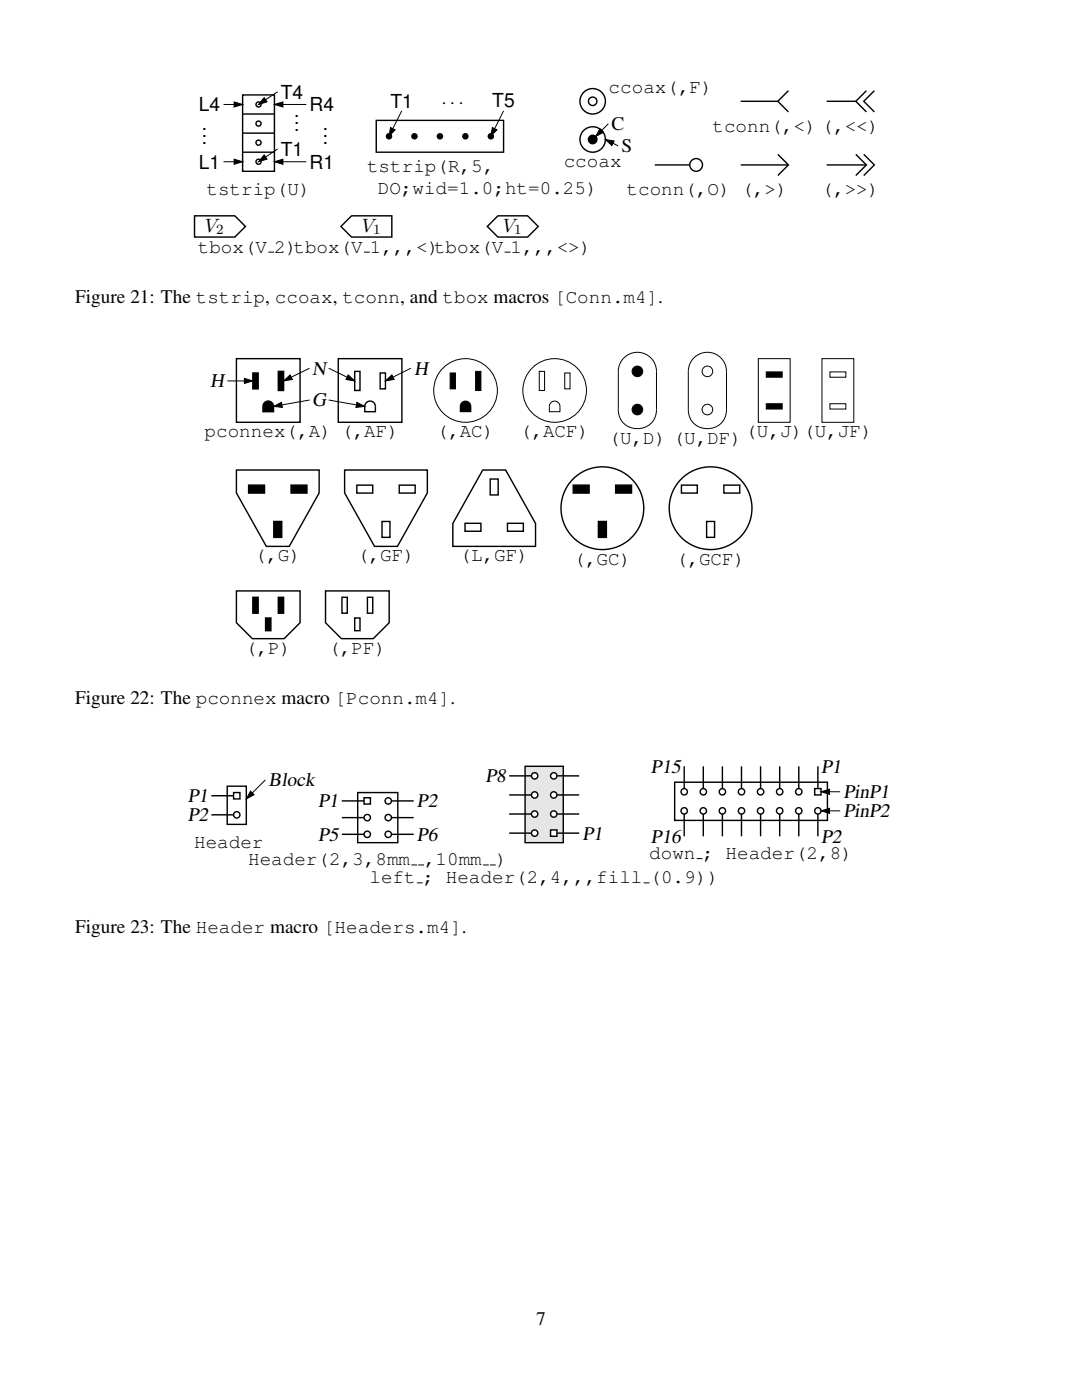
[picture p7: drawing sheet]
<svg xmlns="http://www.w3.org/2000/svg" width="216mm" height="279mm" viewBox="0 0 216 279" stroke-linecap="round" stroke-linejoin="round" font-family="sans-serif">
<path d="M48.4 18.9h6.4v15.3h-6.4zM48.4 30.4h6.4M48.4 26.6h6.4M48.4 22.8h6.4" fill="none" stroke="#000" stroke-width=".28"/>
<circle cx="51.6" cy="32.3" r=".51" fill="#fff"/>
<circle cx="51.6" cy="32.3" r=".51" fill="none" stroke="#000" stroke-width=".28"/>
<circle cx="51.6" cy="28.5" r=".51" fill="#fff"/>
<circle cx="51.6" cy="28.5" r=".51" fill="none" stroke="#000" stroke-width=".28"/>
<circle cx="51.6" cy="24.7" r=".51" fill="#fff"/>
<circle cx="51.6" cy="24.7" r=".51" fill="none" stroke="#000" stroke-width=".28"/>
<circle cx="51.6" cy="20.9" r=".51" fill="#fff"/>
<circle cx="51.6" cy="20.9" r=".51" fill="none" stroke="#000" stroke-width=".28"/>
<path d="M52.7 19.5l.6 .8-1.7 .6zM46.7 31.8l1.7 .5-1.7 .5zM46.7 20.3l1.7 .6-1.7 .5zM52.7 30.9l.6 .9-1.7 .5zM54.8 32.3l1.7-.5v1zM54.8 20.9l1.7-.6v1.1z" fill="#000"/>
<path d="M52.7 19.5l.6 .8-1.7 .6zM55.4 18.3l-3.6 2.4M44.6 32.3h3.6M44.6 20.9h3.6M46.7 31.8l1.7 .5-1.7 .5zM46.7 20.3l1.7 .6-1.7 .5zM52.7 30.9l.6 .9-1.7 .5zM54.8 32.3l1.7-.5v1zM54.8 20.9l1.7-.6v1.1zM55 32.3h6.1M55 20.9h6.1M55.4 29.7l-3.6 2.4" fill="none" stroke="#000" stroke-width=".2"/>
<path d="M75.1 24h25.4v6.4h-25.4z" fill="#fff"/>
<g fill="none" stroke="#000" stroke-width=".28">
<path d="M75.1 24h25.4v6.4h-25.4z"/>
<circle cx="77.6" cy="27.2" r=".51"/>
<circle cx="82.7" cy="27.2" r=".51"/>
<circle cx="87.8" cy="27.2" r=".51"/>
<circle cx="92.9" cy="27.2" r=".51"/>
<circle cx="97.9" cy="27.2" r=".51"/>
<circle cx="118.3" cy="27.8" r="2.54"/>
<circle cx="118.3" cy="20.2" r="2.54"/>
<circle cx="118.3" cy="27.8" r=".85"/>
</g>
<g fill="#000">
<path d="M77.9 25.5l.9 .4-1.2 1.3zM98.2 25.5l1 .4-1.3 1.3zM119.7 25.7l.7 .7-1.5 .8zM120.8 27.8l1.7 .3-.4 .9z"/>
<circle cx="77.6" cy="27.2" r=".51"/>
<circle cx="82.7" cy="27.2" r=".51"/>
<circle cx="87.8" cy="27.2" r=".51"/>
<circle cx="92.9" cy="27.2" r=".51"/>
<circle cx="97.9" cy="27.2" r=".51"/>
<circle cx="118.3" cy="27.8" r=".85"/>
</g>
<path d="M77.9 25.5l.9 .4-1.2 1.3zM80.2 22.1l-2.5 4.9M98.2 25.5l1 .4-1.3 1.3zM100.5 22.1l-2.4 4.9M119.7 25.7l.7 .7-1.5 .8zM120.8 27.8l1.7 .3-.4 .9zM121.2 28.1l2.1 1M121.4 24.7l-2.2 2.2" fill="none" stroke="#000" stroke-width=".2"/>
<circle cx="118.3" cy="20.2" r=".85" fill="#fff"/>
<g fill="none" stroke="#000" stroke-width=".28">
<path d="M157.3 18.1l-2.1 2.1 2.1 2.1M172.9 18.1l-2.1 2.1 2.1 2.1M174.5 18.1l-2.2 2.1 2.2 2.1M130.7 32.9h6.9M147.8 32.9h9.5M147.8 20.2h7.4M155.2 30.8l2.1 2.1-2.1 2.1M164.9 32.9h8M164.9 20.2h5.9M170.8 30.8l2.1 2.1-2.1 2.1M172.3 30.8l2.2 2.1-2.2 2.1M38.8 43.1h8.1l2.1 2.1-2.1 2.1h-8.1z"/>
<path d="M68 45.2l2.1-2.1h8.1v4.2h-8.1zM97.2 45.2l2.2-2.1h5.9l2.1 2.1-2.1 2.1h-5.9zM47.2 71.6h12.7v12.7h-12.7zM50.5 74.4h1v3.2h-1zM55.5 74.1h1.1v3.8h-1.1zM67.5 71.6h12.7v12.7h-12.7zM70.8 74.1h1v3.8h-1zM75.9 74.4h1v3.2h-1zM47.2 93.8h16.5v4.6l-6 10.6h-4.6l-5.9-10.6zM49.6 96.8h3.2v1.6h-3.2zM52.7 80.5a1.06 1.06 0 0 1 1.2-.4 1.06 1.06 0 0 1 .7 1v1.1h-2.1v-1.1zM58.1 96.8h3.1v1.6h-3.1z"/>
<path d="M68.8 93.8h16.5v4.6l-6 10.6h-4.6l-5.9-10.6zM71.2 96.8h3.2v1.6h-3.2zM73.2 80.2a1.06 1.06 0 0 1 1.1 0 1.06 1.06 0 0 1 .6 .9v1.1h-2.1v-1.4zM79.7 96.8h3.1v1.6h-3.1zM96.3 93.8h4.6l6 10.7v4.5h-16.5v-4.5zM97.8 95.6h1.6v3.2h-1.6zM114.4 96.8h3.2v1.6h-3.2zM122.8 96.8h3.2v1.6h-3.2zM136 96.8h3.1v1.6h-3.1zM144.4 96.8h3.2v1.6h-3.2zM47.2 117.9h12.7v6.4l-3.2 3.2h-6.4l-3.1-3.2zM50.5 119.2h1v3.2h-1z"/>
<path d="M54.6 104.1h1.6v3.1h-1.6zM55.5 119.2h1.1v3.2h-1.1zM65 117.9h12.7v6.4l-3.2 3.2h-6.4l-3.1-3.2zM68.2 119.2h1.1v3.2h-1.1zM73.3 119.2h1.1v3.2h-1.1zM76.2 104.1h1.6v3.1h-1.6zM92.8 104.4h3.2v1.6h-3.2zM101.3 104.4h3.1v1.6h-3.1zM119.4 104.1h1.6v3.1h-1.6zM141 104.1h1.6v3.1h-1.6zM53 123.3h1.1v2.6h-1.1zM70.8 123.3h1v2.6h-1z"/>
<path d="M42.2 158.8h5M45.3 156.9h3.8v7.6h-3.8z"/>
<circle cx="118.3" cy="20.2" r=".85"/>
<circle cx="138.9" cy="32.9" r="1.27"/>
<circle cx="120.2" cy="101.4" r="8.3"/>
<circle cx="141.8" cy="101.4" r="8.3"/>
</g>
<g fill="none" stroke="#000" stroke-width=".2">
<path d="M53.5 50.3h1.2M72.6 50.3h1.2M100.7 50.3h1.2M45.4 76h4.8M48.8 75.5l1.7 .5-1.7 .5zM56.6 76l1.3-1.2 .4 .9zM61.8 73.5l-5 2.4M61.8 79.8l-7 1.3M65.6 73.5l5 2.4M65.6 79.8l6.9 1.3M69.5 74.8l1.3 1.2-1.8-.3zM76.9 76l1.3-1.2 .5 .9z"/>
<path d="M82 73.5l-4.9 2.4M89.8 74.4h1.1v3.2h-1.1zM94.9 74.1h1.1v3.8h-1.1zM107.6 74.1h1.1v3.8h-1.1zM112.7 74.4h1v3.2h-1zM124.5 71.4a3.8 3.8 0 0 1 4.1-.8 3.8 3.8 0 0 1 2.4 3.5v7.6a3.8 3.8 0 0 1-3.8 3.8 3.8 3.8 0 0 1-3.8-3.8v-7.6a3.8 3.8 0 0 1 1.1-2.7zM138.5 71.4a3.8 3.8 0 0 1 4.1-.8 3.8 3.8 0 0 1 2.4 3.5v7.6a3.8 3.8 0 0 1-3.8 3.8 3.8 3.8 0 0 1-3.9-3.8v-7.6a3.8 3.8 0 0 1 1.2-2.7zM151.3 71.6h6.4v12.7h-6.4zM152.9 74.2h3.2v1.1h-3.2zM164 71.6h6.4v12.7h-6.4zM165.6 74.2h3.2v1.1h-3.2zM54.6 81.1l1.6-.8 .1 1z"/>
<path d="M71.2 80.3l1.6 .8-1.8 .2zM92.3 80.2a1.06 1.06 0 0 1 1.1 0 1.06 1.06 0 0 1 .6 .9v1.1h-2.2l.1-1.4zM110 80.2a1.06 1.06 0 0 1 1.2 0 1.06 1.06 0 0 1 .5 .9v1.1h-2.1l.1-1.4zM152.9 80.6h3.2v1h-3.2zM165.6 80.6h3.2v1h-3.2z"/>
<circle cx="92.9" cy="77.9" r="6.4"/>
<circle cx="110.7" cy="77.9" r="6.4"/>
<circle cx="127.2" cy="74.1" r="1.06"/>
<circle cx="141.2" cy="74.1" r="1.06"/>
<circle cx="127.2" cy="81.7" r="1.06"/>
<circle cx="141.2" cy="81.7" r="1.06"/>
</g>
<g fill="#000">
<path d="M48.8 75.5l1.7 .5-1.7 .5zM50.5 74.4h1v3.2h-1zM55.5 74.1h1.1v3.8h-1.1zM56.6 76l1.3-1.2 .4 .9zM69.5 74.8l1.3 1.2-1.8-.3zM76.9 76l1.3-1.2 .5 .9zM89.8 74.4h1.1v3.2h-1.1zM94.9 74.1h1.1v3.8h-1.1zM152.9 74.2h3.2v1.1h-3.2zM52.5 81.1h2.1v1.1h-2.1zM49.6 96.8h3.2v1.6h-3.2zM52.7 80.5a1.06 1.06 0 0 1 1.2-.4 1.06 1.06 0 0 1 .7 1h-2.1z"/>
<path d="M54.6 81.1l1.6-.8 .1 1zM58.1 96.8h3.1v1.6h-3.1zM71.2 80.3l1.6 .8-1.8 .2zM91.8 81.1h2.2v1.1h-2.2zM92.3 80.2a1.06 1.06 0 0 1 1.1 0 1.06 1.06 0 0 1 .6 .9h-2.2l.1-.3zM114.4 96.8h3.2v1.6h-3.2zM122.8 96.8h3.2v1.6h-3.2zM152.9 80.6h3.2v1h-3.2zM54.6 104.1h1.6v3.1h-1.6zM119.4 104.1h1.6v3.1h-1.6zM50.5 119.2h1v3.2h-1zM53 123.3h1.1v2.6h-1.1z"/>
<path d="M55.5 119.2h1.1v3.2h-1.1z"/>
<circle cx="127.2" cy="74.1" r="1.06"/>
<circle cx="127.2" cy="81.7" r="1.06"/>
</g>
<path d="M46.6 158.2h1.3v1.2h-1.3z" fill="#fff"/>
<path d="M46.6 158.2h1.3v1.2h-1.3zM42.2 162.6h5" fill="none" stroke="#000" stroke-width=".28"/>
<circle cx="47.2" cy="162.6" r=".64" fill="#fff"/>
<g fill="none" stroke="#000" stroke-width=".28">
<path d="M68.2 159.8h5.1M71.4 158.2h8v10h-8z"/>
<circle cx="47.2" cy="162.6" r=".64"/>
</g>
<path d="M50 157.9l.7 .7-1.6 .8z" fill="#000"/>
<path d="M50 157.9l.7 .7-1.6 .8zM53 155.6l-3.5 3.5" fill="none" stroke="#000" stroke-width=".2"/>
<path d="M72.6 159.2h1.3v1.3h-1.3z" fill="#fff"/>
<path d="M72.6 159.2h1.3v1.3h-1.3zM77.5 159.8h5.1" fill="none" stroke="#000" stroke-width=".28"/>
<circle cx="77.5" cy="159.8" r=".64" fill="#fff"/>
<g fill="none" stroke="#000" stroke-width=".28">
<path d="M68.2 163.2h5.1"/>
<circle cx="77.5" cy="159.8" r=".64"/>
</g>
<circle cx="73.3" cy="163.2" r=".64" fill="#fff"/>
<g fill="none" stroke="#000" stroke-width=".28">
<path d="M77.5 163.2h5.1"/>
<circle cx="73.3" cy="163.2" r=".64"/>
</g>
<circle cx="77.5" cy="163.2" r=".64" fill="#fff"/>
<g fill="none" stroke="#000" stroke-width=".28">
<path d="M68.2 166.5h5.1"/>
<circle cx="77.5" cy="163.2" r=".64"/>
</g>
<circle cx="73.3" cy="166.5" r=".63" fill="#fff"/>
<g fill="none" stroke="#000" stroke-width=".28">
<path d="M77.5 166.5h5.1"/>
<circle cx="73.3" cy="166.5" r=".63"/>
</g>
<circle cx="77.5" cy="166.5" r=".64" fill="#fff"/>
<circle cx="77.5" cy="166.5" r=".64" fill="none" stroke="#000" stroke-width=".28"/>
<path d="M82.1 172.6h1.1M83.5 172.6h1.1M96.4 172.6h1.1M97.8 172.6h1.1" fill="none" stroke="#000" stroke-width=".2"/>
<path d="M104.8 152.9h7.6v15.3h-7.6z" fill="#e6e6e6"/>
<path d="M104.8 152.9h7.6v15.3h-7.6zM110.5 166.3h5.1" fill="none" stroke="#000" stroke-width=".28"/>
<path d="M109.9 165.6h1.2v1.3h-1.2z" fill="#fff"/>
<path d="M101.6 166.3h5.1M109.9 165.6h1.2v1.3h-1.2z" fill="none" stroke="#000" stroke-width=".28"/>
<circle cx="106.7" cy="166.3" r=".64" fill="#fff"/>
<g fill="none" stroke="#000" stroke-width=".28">
<path d="M110.5 162.5h5.1"/>
<circle cx="106.7" cy="166.3" r=".64"/>
</g>
<circle cx="110.5" cy="162.5" r=".64" fill="#fff"/>
<g fill="none" stroke="#000" stroke-width=".28">
<path d="M101.6 162.5h5.1"/>
<circle cx="110.5" cy="162.5" r=".64"/>
</g>
<circle cx="106.7" cy="162.5" r=".64" fill="#fff"/>
<g fill="none" stroke="#000" stroke-width=".28">
<path d="M110.5 158.6h5.1"/>
<circle cx="106.7" cy="162.5" r=".64"/>
</g>
<circle cx="110.5" cy="158.6" r=".64" fill="#fff"/>
<g fill="none" stroke="#000" stroke-width=".28">
<path d="M101.6 158.6h5.1"/>
<circle cx="110.5" cy="158.6" r=".64"/>
</g>
<circle cx="106.7" cy="158.6" r=".64" fill="#fff"/>
<g fill="none" stroke="#000" stroke-width=".28">
<path d="M110.5 154.8h5.1"/>
<circle cx="106.7" cy="158.6" r=".64"/>
</g>
<circle cx="110.5" cy="154.8" r=".64" fill="#fff"/>
<g fill="none" stroke="#000" stroke-width=".28">
<path d="M101.6 154.8h5.1"/>
<circle cx="110.5" cy="154.8" r=".64"/>
</g>
<circle cx="106.7" cy="154.8" r=".64" fill="#fff"/>
<g fill="none" stroke="#000" stroke-width=".28">
<path d="M134.6 156.1h30.5v7.6h-30.5zM163.2 152.9v5.1"/>
<circle cx="106.7" cy="154.8" r=".64"/>
</g>
<path d="M83.2 176.2h1.1M128.4 176.2h1.2" fill="none" stroke="#000" stroke-width=".2"/>
<path d="M162.6 157.4h1.2v1.2h-1.2z" fill="#fff"/>
<path d="M162.6 157.4h1.2v1.2h-1.2zM163.2 161.8v5.1" fill="none" stroke="#000" stroke-width=".28"/>
<circle cx="163.2" cy="161.8" r=".64" fill="#fff"/>
<g fill="none" stroke="#000" stroke-width=".28">
<path d="M159.4 152.9v5.1"/>
<circle cx="163.2" cy="161.8" r=".64"/>
</g>
<circle cx="159.4" cy="158" r=".64" fill="#fff"/>
<g fill="none" stroke="#000" stroke-width=".28">
<path d="M159.4 161.8v5.1"/>
<circle cx="159.4" cy="158" r=".64"/>
</g>
<circle cx="159.4" cy="161.8" r=".64" fill="#fff"/>
<g fill="none" stroke="#000" stroke-width=".28">
<path d="M155.6 152.9v5.1"/>
<circle cx="159.4" cy="161.8" r=".64"/>
</g>
<circle cx="155.6" cy="158" r=".64" fill="#fff"/>
<g fill="none" stroke="#000" stroke-width=".28">
<path d="M155.6 161.8v5.1"/>
<circle cx="155.6" cy="158" r=".64"/>
</g>
<circle cx="155.6" cy="161.8" r=".64" fill="#fff"/>
<g fill="none" stroke="#000" stroke-width=".28">
<path d="M151.8 152.9v5.1"/>
<circle cx="155.6" cy="161.8" r=".64"/>
</g>
<circle cx="151.8" cy="158" r=".64" fill="#fff"/>
<g fill="none" stroke="#000" stroke-width=".28">
<path d="M151.8 161.8v5.1"/>
<circle cx="151.8" cy="158" r=".64"/>
</g>
<circle cx="151.8" cy="161.8" r=".64" fill="#fff"/>
<g fill="none" stroke="#000" stroke-width=".28">
<path d="M148 152.9v5.1"/>
<circle cx="151.8" cy="161.8" r=".64"/>
</g>
<circle cx="148" cy="158" r=".64" fill="#fff"/>
<g fill="none" stroke="#000" stroke-width=".28">
<path d="M148 161.8v5.1"/>
<circle cx="148" cy="158" r=".64"/>
</g>
<circle cx="148" cy="161.8" r=".64" fill="#fff"/>
<g fill="none" stroke="#000" stroke-width=".28">
<path d="M144.1 152.9v5.1"/>
<circle cx="148" cy="161.8" r=".64"/>
</g>
<circle cx="144.1" cy="158" r=".64" fill="#fff"/>
<g fill="none" stroke="#000" stroke-width=".28">
<path d="M144.1 161.8v5.1"/>
<circle cx="144.1" cy="158" r=".64"/>
</g>
<circle cx="144.1" cy="161.8" r=".64" fill="#fff"/>
<g fill="none" stroke="#000" stroke-width=".28">
<path d="M140.3 152.9v5.1"/>
<circle cx="144.1" cy="161.8" r=".64"/>
</g>
<circle cx="140.3" cy="158" r=".64" fill="#fff"/>
<g fill="none" stroke="#000" stroke-width=".28">
<path d="M140.3 161.8v5.1"/>
<circle cx="140.3" cy="158" r=".64"/>
</g>
<circle cx="140.3" cy="161.8" r=".64" fill="#fff"/>
<g fill="none" stroke="#000" stroke-width=".28">
<path d="M136.5 152.9v5.1"/>
<circle cx="140.3" cy="161.8" r=".64"/>
</g>
<circle cx="136.5" cy="158" r=".64" fill="#fff"/>
<g fill="none" stroke="#000" stroke-width=".28">
<path d="M136.5 161.8v5.1"/>
<circle cx="136.5" cy="158" r=".64"/>
</g>
<circle cx="136.5" cy="161.8" r=".64" fill="#fff"/>
<circle cx="136.5" cy="161.8" r=".64" fill="none" stroke="#000" stroke-width=".28"/>
<path d="M163.8 158l1.7-.5v1zM164.3 158h3.3M139 171.4h1.2M163.8 161.8l1.7-.5v1zM164.3 161.8h3.3" fill="none" stroke="#000" stroke-width=".2"/>
<path d="M163.8 158l1.7-.5v1zM163.8 161.8l1.7-.5v1z" fill="#000"/>
<g font-size="3.8">
<text x="39.7" y="22.2">L4</text>
<text x="56" y="19.7">T4</text>
<text x="58.7" y="23.4">.</text>
<text x="61.8" y="22.2">R4</text>
<text x="77.9" y="21.5">T1</text>
<text x="88.1" y="21.5">···</text>
<text x="98.2" y="21.4">T5</text>
<text x="121.4" y="18.6">ccoax(,F)</text>
<text x="40.3" y="25.9">.</text>
<text x="40.3" y="27.3">.</text>
<text x="40.3" y="28.7">.</text>
<text x="58.7" y="24.8">.</text>
<text x="58.7" y="26.2">.</text>
<text x="64.4" y="25.9">.</text>
<text x="64.4" y="27.3">.</text>
<text x="64.4" y="28.7">.</text>
<text x="122" y="26">C</text>
<text x="142.2" y="26.3">tconn(,&lt;) (,&lt;&lt;)</text>
<text x="39.7" y="33.7">L1</text>
<text x="56" y="31.1">T1</text>
<text x="61.8" y="33.7">R1</text>
<text x="73.2" y="34.4">tstrip(R,5,</text>
<text x="112.5" y="33.4">ccoax</text>
<text x="124" y="30.4">S</text>
<text x="41.2" y="39">tstrip(U)</text>
<text x="75.4" y="38.6">DO;wid=1.0;ht=0.25)</text>
<text x="125" y="39">tconn(,O) (,&gt;)</text>
<text x="163.9" y="39">(,&gt;&gt;)</text>
<text x="40.9" y="46.2">V</text>
<text x="72.2" y="46.2">V</text>
<text x="100.4" y="46.2">V</text>
<text x="39.5" y="50.4">tbox(V 2)tbox(V 1,,,&lt;)tbox(V 1,,,&lt;&gt;)</text>
<text x="15" y="60.4">Figure 21: The tstrip, ccoax, tconn, and tbox macros [Conn.m4].</text>
<text x="41.9" y="77.3">H</text>
<text x="62.3" y="74.7">N</text>
<text x="82.6" y="74.8">H</text>
<text x="62.3" y="81.1">G</text>
<text x="40.8" y="87.3">pconnex(,A) (,AF)</text>
<text x="87.1" y="87.3">(,AC)</text>
<text x="103.7" y="87.3">(,ACF)</text>
<text x="121.4" y="88.6">(U,D) (U,DF)</text>
<text x="148.7" y="87.3">(U,J)(U,JF)</text>
<text x="50.8" y="112.1">(,G)</text>
<text x="71.2" y="112.1">(,GF)</text>
<text x="91.7" y="112.1">(L,GF)</text>
<text x="114.4" y="112.7">(,GC)</text>
<text x="134.9" y="112.7">(,GCF)</text>
<text x="48.9" y="130.5">(,P)</text>
<text x="65.5" y="130.5">(,PF)</text>
<text x="15" y="140.5">Figure 22: The pconnex macro [Pconn.m4].</text>
<text x="129.9" y="154.2">P15</text>
<text x="163.8" y="154.2">P1</text>
<text x="37.5" y="160.1">P1</text>
<text x="53.6" y="156.9">Block</text>
<text x="63.5" y="161.2">P1</text>
<text x="83.2" y="161.2">P2</text>
<text x="96.9" y="156.1">P8</text>
<text x="168.3" y="159.3">PinP1</text>
<text x="37.5" y="163.9">P2</text>
<text x="63.5" y="167.8">P5</text>
<text x="83.2" y="167.8">P6</text>
<text x="116.2" y="167.6">P1</text>
<text x="168.3" y="163.1">PinP2</text>
<text x="38.7" y="169.2">Header</text>
<text x="49.5" y="172.7">Header(2,3,8mm</text>
<text x="84.6" y="172.7">,10mm</text>
<text x="98.9" y="172.7">)</text>
<text x="129.5" y="171.4">down ; Header(2,8)</text>
<text x="129.9" y="168.2">P16</text>
<text x="163.8" y="168.2">P2</text>
<text x="73.7" y="176.3">left ; Header(2,4,,,fill (0.9))</text>
<text x="15" y="186.3">Figure 23: The Header macro [Headers.m4].</text>
<text x="107" y="264.4">7</text>
</g>
<g font-size="2.8">
<text x="43.1" y="46.8">2</text>
<text x="74.5" y="46.8">1</text>
<text x="102.6" y="46.8">1</text>
</g>
</svg>
